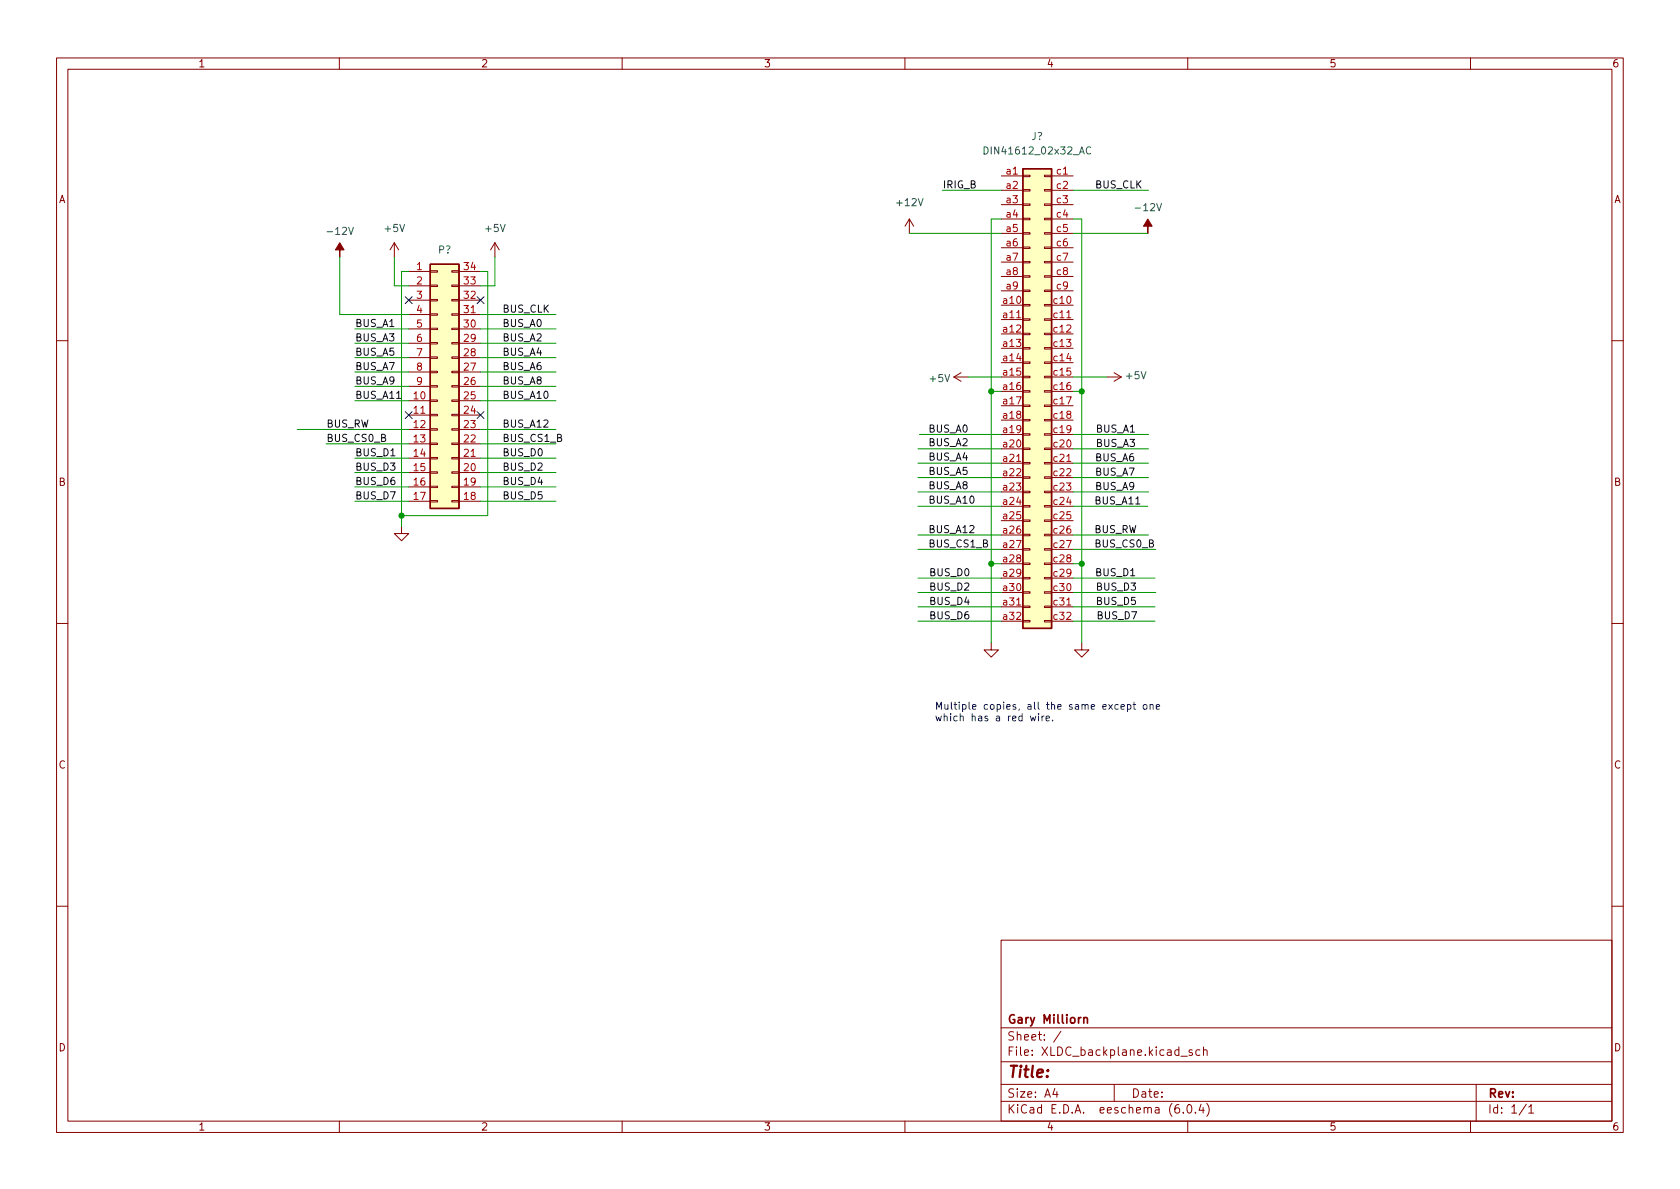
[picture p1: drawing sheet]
<svg xmlns="http://www.w3.org/2000/svg" width="297mm" height="210mm" viewBox="0 0 297 210" stroke-linecap="round" stroke-linejoin="round" font-family="sans-serif">
<g fill="none" stroke="#840000" stroke-width=".18">
<path d="M10 10.2h277v190.1h-277zM12 12.2h273v186.1h-273zM60 10.2v2M110 10.2v2M160 10.2v2M210 10.2v2M260 10.2v2M160.8 38.7l-.8 1.3M160.8 38.7v2.6M160.8 38.7l.7 1.3M177 31.1h3.8M177 33.6h3.8"/>
<path d="M177 36.2h3.8M177 38.7h3.8M180.8 38.6h1.3v.3h-1.3zM180.8 36.1h1.3v.2h-1.3zM180.8 33.5h1.3v.3h-1.3zM180.8 31h1.3v.2h-1.3zM184.7 38.6h1.2v.3h-1.2zM184.7 36.1h1.2v.2h-1.2zM184.7 33.5h1.2v.3h-1.2zM184.7 31h1.2v.2h-1.2zM185.9 31.1h3.8M185.9 33.6h3.8"/>
<path d="M185.9 36.2h3.8M185.9 38.7h3.8M69.7 42.9l-.7 1.3M69.7 42.9v2.6M69.7 42.9l.8 1.3M72.3 48h3.8M72.3 50.5h3.8M72.3 53.1h3.8M72.3 58.2h3.8M72.3 55.6h3.8M76.1 58h1.2v.3h-1.2zM76.1 55.5h1.2v.2h-1.2z"/>
<path d="M76.1 53h1.2v.2h-1.2zM76.1 50.4h1.2v.3h-1.2zM76.1 47.9h1.2v.2h-1.2zM79.9 58h1.3v.3h-1.3zM79.9 55.5h1.3v.2h-1.3zM79.9 53h1.3v.2h-1.3zM79.9 50.4h1.3v.3h-1.3zM79.9 47.9h1.3v.2h-1.3zM81.2 48h3.8M81.2 50.5h3.8M81.2 53.1h3.8M81.2 58.2h3.8"/>
<path d="M81.2 55.6h3.8M87.5 42.9l-.8 1.3M87.5 42.9v2.6M87.5 42.9l.8 1.3M177 54h3.8M177 56.5h3.8M177 59h3.8M177 41.3h3.8M177 43.8h3.8M177 46.3h3.8M177 48.9h3.8M177 51.4h3.8"/>
<path d="M180.8 58.9h1.3v.3h-1.3zM180.8 56.4h1.3v.2h-1.3zM180.8 53.8h1.3v.3h-1.3zM180.8 51.3h1.3v.3h-1.3zM180.8 48.8h1.3v.2h-1.3zM180.8 46.2h1.3v.3h-1.3zM180.8 43.7h1.3v.2h-1.3zM180.8 41.1h1.3v.3h-1.3zM184.7 58.9h1.2v.3h-1.2zM184.7 56.4h1.2v.2h-1.2zM184.7 53.8h1.2v.3h-1.2zM184.7 51.3h1.2v.3h-1.2z"/>
<path d="M184.7 48.8h1.2v.2h-1.2zM184.7 46.2h1.2v.3h-1.2zM184.7 43.7h1.2v.2h-1.2zM184.7 41.1h1.2v.3h-1.2zM185.9 54h3.8M185.9 56.5h3.8M185.9 59h3.8M185.9 41.3h3.8M185.9 43.8h3.8M185.9 46.3h3.8M185.9 48.9h3.8M185.9 51.4h3.8"/>
<path d="M10 60.2h2M72.3 70.9h3.8M72.3 73.4h3.8M72.3 75.9h3.8M72.3 78.5h3.8M72.3 68.3h3.8M72.3 65.8h3.8M72.3 63.2h3.8M72.3 60.7h3.8M76.1 78.4h1.2v.2h-1.2zM76.1 75.8h1.2v.3h-1.2zM76.1 73.3h1.2v.2h-1.2z"/>
<path d="M76.1 70.7h1.2v.3h-1.2zM76.1 68.2h1.2v.2h-1.2zM76.1 65.7h1.2v.2h-1.2zM76.1 63.1h1.2v.3h-1.2zM76.1 60.6h1.2v.2h-1.2zM79.9 78.4h1.3v.2h-1.3zM79.9 75.8h1.3v.3h-1.3zM79.9 73.3h1.3v.2h-1.3zM79.9 70.7h1.3v.3h-1.3zM79.9 68.2h1.3v.2h-1.3zM79.9 65.7h1.3v.2h-1.3zM79.9 63.1h1.3v.3h-1.3z"/>
<path d="M79.9 60.6h1.3v.2h-1.3zM81.2 70.9h3.8M81.2 73.4h3.8M81.2 75.9h3.8M81.2 78.5h3.8M81.2 68.3h3.8M81.2 65.8h3.8M81.2 63.2h3.8M81.2 60.7h3.8M168.7 66.7h2.5M168.7 66.7l1.2 .7M169.9 65.9l-1.2 .8"/>
<path d="M177 61.6h3.8M177 64.1h3.8M177 66.7h3.8M177 69.2h3.8M177 71.7h3.8M177 74.3h3.8M177 76.8h3.8M177 79.4h3.8M180.8 79.2h1.3v.3h-1.3zM180.8 76.7h1.3v.3h-1.3zM180.8 74.2h1.3v.2h-1.3zM180.8 71.6h1.3v.3h-1.3z"/>
<path d="M180.8 69.1h1.3v.2h-1.3zM180.8 66.5h1.3v.3h-1.3zM180.8 64h1.3v.3h-1.3zM180.8 61.5h1.3v.2h-1.3zM184.7 79.2h1.2v.3h-1.2zM184.7 76.7h1.2v.3h-1.2zM184.7 74.2h1.2v.2h-1.2zM184.7 71.6h1.2v.3h-1.2zM184.7 69.1h1.2v.2h-1.2zM184.7 66.5h1.2v.3h-1.2zM184.7 64h1.2v.3h-1.2zM184.7 61.5h1.2v.2h-1.2z"/>
<path d="M185.9 61.6h3.8M185.9 64.1h3.8M185.9 66.7h3.8M185.9 69.2h3.8M185.9 71.7h3.8M185.9 74.3h3.8M185.9 76.8h3.8M185.9 79.4h3.8M195.7 66.7h2.5M197 65.9l1.2 .8M198.2 66.7l-1.2 .7M285 60.2h2"/>
<path d="M71 93.1v1.3h1.3l-1.3 1.2-1.3-1.2h1.3M72.3 81h3.8M72.3 83.6h3.8M72.3 86.1h3.8M72.3 88.6h3.8M76.1 88.5h1.2v.3h-1.2zM76.1 86h1.2v.2h-1.2zM76.1 83.4h1.2v.3h-1.2zM76.1 80.9h1.2v.2h-1.2zM79.9 88.5h1.3v.3h-1.3zM79.9 86h1.3v.2h-1.3zM79.9 83.4h1.3v.3h-1.3z"/>
<path d="M79.9 80.9h1.3v.2h-1.3zM81.2 81h3.8M81.2 83.6h3.8M81.2 86.1h3.8M81.2 88.6h3.8M177 81.9h3.8M177 84.4h3.8M177 87h3.8M177 89.5h3.8M177 92.1h3.8M177 94.6h3.8M177 97.1h3.8"/>
<path d="M177 99.7h3.8M180.8 99.6h1.3v.2h-1.3zM180.8 97h1.3v.3h-1.3zM180.8 94.5h1.3v.2h-1.3zM180.8 91.9h1.3v.3h-1.3zM180.8 89.4h1.3v.3h-1.3zM180.8 86.9h1.3v.2h-1.3zM180.8 84.3h1.3v.3h-1.3zM180.8 81.8h1.3v.2h-1.3zM184.7 99.6h1.2v.2h-1.2zM184.7 97h1.2v.3h-1.2zM184.7 94.5h1.2v.2h-1.2z"/>
<path d="M184.7 91.9h1.2v.3h-1.2zM184.7 89.4h1.2v.3h-1.2zM184.7 86.9h1.2v.2h-1.2zM184.7 84.3h1.2v.3h-1.2zM184.7 81.8h1.2v.2h-1.2zM185.9 81.9h3.8M185.9 84.4h3.8M185.9 87h3.8M185.9 89.5h3.8M185.9 92.1h3.8M185.9 94.6h3.8M185.9 97.1h3.8"/>
<path d="M185.9 99.7h3.8M10 110.2h2M175.3 113.7v1.2h1.2l-1.2 1.3-1.3-1.3h1.3M177 102.2h3.8M177 104.8h3.8M177 107.3h3.8M177 109.8h3.8M180.8 109.7h1.3v.3h-1.3zM180.8 107.2h1.3v.2h-1.3zM180.8 104.6h1.3v.3h-1.3zM180.8 102.1h1.3v.3h-1.3zM184.7 109.7h1.2v.3h-1.2z"/>
<path d="M184.7 107.2h1.2v.2h-1.2zM184.7 104.6h1.2v.3h-1.2zM184.7 102.1h1.2v.3h-1.2zM185.9 102.2h3.8M185.9 104.8h3.8M185.9 107.3h3.8M185.9 109.8h3.8M191.3 113.7v1.2h1.2l-1.2 1.3-1.3-1.3h1.3M285 110.2h2M10 160.2h2M177 166.3h108v32h-108zM285 160.2h2"/>
<path d="M60 198.3v2M110 198.3v2M160 198.3v2M177 194.8h108M177 191.8h108M177 187.8h108M177 181.8h108M186.5 192.5l-.4 1h1M186.9 193v1M187.6 182.4l-1.3 1.9M197 191.8v3M208.4 195.3a.59 .59 0 0 0-.7 .7v.5l.2 .3h.4l.2-.1 .1-.5-.2-.2-.4-.1-.3 .3"/>
<path d="M208.8 186.8h1.1M209.2 196.7v.1M210 198.3v2M210.1 195.4l.1-.1a.81 .81 0 0 1 .6 .7 .81 .81 0 0 1-.3 .8h-.1a.81 .81 0 0 1-.6-.6 .81 .81 0 0 1 .3-.8zM210.8 185.7l-.4-.1-.2 .2 .1 .3 .5 .1v.4h-.6M211.4 196.7v.1M212.1 185.7l-.4-.1-.3 .3v.4l.2 .3h.5M212.4 195.3l-.4 1h.9M212.7 195.8v1M212.8 185.8l.2-.2 .4 .1v.9M212.8 185.1v1.5M213.4 195.1a1.72 1.72 0 0 1 0 2.3"/>
<path d="M260 198.3v2M261 191.8v6.5M269.9 195.3l-1.3 1.9M270.3 195.8l.4-.5v1.5M270.3 196.8h.9"/>
</g>
<path d="M191.6 179.9v1M191.6 180.1l.2-.2 .4 .1 .1 .9" fill="none" stroke="#840000" stroke-width=".3"/>
<g fill="#ffffc2" stroke="#ffffc2" stroke-width=".18">
<path d="M76.1 46.7h5.1v43.2h-5.1z"/>
<path d="M180.8 29.8h5.1v81.3h-5.1z"/>
</g>
<path d="M180.8 29.8h5.1v81.3h-5.1zM76.1 46.7h5.1v43.2h-5.1z" fill="none" stroke="#840000" stroke-width=".25"/>
<g fill="#840000" stroke="#840000" stroke-width=".18">
<path d="M202.9 38.7l.8 1.3h-.8v1.3v-1.3h-.7z"/>
<path d="M60.1 42.9l.7 1.3h-.7v1.3v-1.3h-.8z"/>
</g>
<path d="M174 26a.64 .64 0 0 1 .7 .6 .64 .64 0 0 1-.7 .6zM192.9 26.1a.6 .6 0 0 0-.9 .4 .6 .6 0 0 0 .6 .7l.3-.1" fill="none" stroke="#006464" stroke-width=".18"/>
<path d="M70.1 70.5h.8M200.8 89.1h.7" fill="none" stroke="#0f0f0f" stroke-width=".18"/>
<g fill="none" stroke="#0000c2" stroke-width=".18">
<path d="M182.2 126.6l.2 .9 .3-.6 .2 .6 .2-.9M183.6 126.6v.9M184.2 126.6v.9M184.6 126.6l-.4 .3M185 127.1l.6-.2-.1-.2-.4-.1-.1 .2v.6h.5M186.1 127.4v.1M197.7 124.6h-.3l-.3 .2 .1 .6h.5M198.2 125l.6-.1-.1-.3h-.3l-.2 .2 .1 .6h.4M199.4 124.6h.3l.3 .2-.2 .6h-.4M199.4 124.6v1.3M200.3 124.6h.5M200.5 124.2v1l.3 .2"/>
<path d="M202.3 124.6h.3l.2 .2v.4l-.2 .2h-.3l-.2-.2zM203.3 124.7l.2-.1h.3l.1 .8M203.3 124.6v.8M204.4 125l.6-.1v-.3h-.4l-.2 .2 .1 .6h.5"/>
</g>
<g fill="none" stroke="#009600" stroke-width=".18">
<path d="M166.6 33.6h10.4M177 38.7h-1.7v75M189.7 33.6h13.4M189.7 38.7h1.6v75M60.1 45.5v10.1h12.2M62.7 58.2h9.6M69.7 45.5v5h2.6M72.3 48h-1.3v45.1M85 48h1.2v43.2h-15.2M85 55.6h13.3M85 58.2h13.3M87.5 45.5v5h-2.5"/>
<path d="M160.8 41.3h16.2M189.7 41.3h13.2M52.6 75.9h19.7M57.7 78.5h14.6M62.7 68.3h9.6M62.7 70.9h9.6M62.7 60.7h9.6M62.7 65.8h9.6M62.7 63.2h9.6M85 68.3h13.3M85 70.9h13.3M85 60.7h13.3"/>
<path d="M85 65.8h13.3M85 63.2h13.3M85 75.9h13.3M85 78.5h13.3M162.3 79.4h14.7M162.6 76.8h14.4M171.2 66.7h5.8M175.3 69.2h1.7M189.7 66.7h6M189.7 69.2h1.6M189.7 76.8h13.4M189.7 79.4h13.4"/>
<path d="M62.7 81h9.6M62.7 83.6h9.6M62.7 86.1h9.6M62.7 88.6h9.6M85 81h13.3M85 83.6h13.3M85 86.1h13.3M85 88.6h13.3M162.3 81.9h14.7M162.3 87h14.7M162.3 97.1h14.7M162.3 89.5h14.7"/>
<path d="M162.3 94.6h14.7M162.3 84.4h14.7M175.3 99.7h1.7M189.7 81.9h13.4M189.7 87h13.4M189.7 99.7h1.6M189.7 97.1h14.6M189.7 89.5h13.2M189.7 94.6h13.4M189.7 84.4h13.4M162.3 102.2h14.7M162.3 107.3h14.7"/>
<path d="M162.3 104.8h14.7M162.3 109.8h14.7M189.7 102.2h14.5M189.7 107.3h14.5M189.7 104.8h14.6M189.7 109.8h14.5"/>
</g>
<path d="M71.7 52.5l1.2 1.2M72.9 52.5l-1.2 1.2M84.4 52.5l1.2 1.2M85.6 52.5l-1.2 1.2M71.7 72.8l1.2 1.2M72.9 72.8l-1.2 1.2M84.4 72.8l1.2 1.2M85.6 72.8l-1.2 1.2" fill="none" stroke="#000084" stroke-width=".18"/>
<g fill="#009600" stroke="#009600" stroke-width=".18">
<circle cx="191.3" cy="99.7" r=".46"/>
<circle cx="71" cy="91.2" r=".46"/>
<circle cx="175.3" cy="69.2" r=".46"/>
<circle cx="191.3" cy="69.2" r=".46"/>
<circle cx="175.3" cy="99.7" r=".46"/>
</g>
<text font-size="2.8" fill="#840000" x="178" y="190.6">Title:</text>
<g font-size="2.1" fill="#840000">
<text x="178" y="184">Sheet: /</text>
<text x="178" y="181">Gary Milliorn</text>
<text x="178" y="186.7">File: XLDC_backplane.kicad_sch</text>
<text x="178" y="196.9">KiCad E.D.A. eeschema (6.0.4)</text>
<text x="178" y="194.1">Size: A4</text>
<text x="200" y="194.1">Date:</text>
<text x="263" y="194.1">Rev:</text>
<text x="263" y="196.9">Id: 1/1</text>
</g>
<g font-size="1.8" fill="#840000">
<text x="35" y="11.9">1</text>
<text x="85" y="11.9">2</text>
<text x="135" y="11.9">3</text>
<text x="185" y="11.9">4</text>
<text x="235" y="11.9">5</text>
<text x="285" y="11.9">6</text>
<text x="10.3" y="35.9">A</text>
<text x="285.3" y="35.9">A</text>
<text x="10.3" y="85.9">B</text>
<text x="285.3" y="85.9">B</text>
<text x="10.3" y="135.9">C</text>
<text x="285.3" y="135.9">C</text>
<text x="10.3" y="185.9">D</text>
<text x="285.3" y="185.9">D</text>
<text x="35" y="199.9">1</text>
<text x="85" y="199.9">2</text>
<text x="135" y="199.9">3</text>
<text x="185" y="199.9">4</text>
<text x="235" y="199.9">5</text>
<text x="285" y="199.9">6</text>
</g>
<g font-size="1.8" fill="#006464">
<text x="174.7" y="27.3">DIN41612_02x32_AC</text>
<text x="182.4" y="24.8">J?</text>
<text x="58.2" y="41.5">-12V</text>
<text x="68.1" y="41">+5V</text>
<text x="85.9" y="41">+5V</text>
<text x="158.7" y="36.4">+12V</text>
<text x="201.1" y="37.3">-12V</text>
<text x="77.5" y="44.8">P?</text>
<text x="164.5" y="67.6">+5V</text>
<text x="199.2" y="67.1">+5V</text>
</g>
<g font-size="1.8" fill="#0f0f0f">
<text x="166.6" y="33.3">IRIG_B</text>
<text x="193.5" y="33.3">BUS_CLK</text>
<text x="62.7" y="57.8">BUS_A1</text>
<text x="88.8" y="57.8">BUS_A0</text>
<text x="88.8" y="55.3">BUS_CLK</text>
<text x="62.7" y="65.4">BUS_A7</text>
<text x="62.7" y="62.9">BUS_A5</text>
<text x="62.7" y="60.4">BUS_A3</text>
<text x="88.8" y="60.4">BUS_A2</text>
<text x="88.8" y="62.9">BUS_A4</text>
<text x="88.8" y="65.4">BUS_A6</text>
<text x="62.7" y="68">BUS_A9</text>
<text x="62.7" y="70.5">BUS_A11</text>
<text x="88.8" y="68">BUS_A8</text>
<text x="88.8" y="70.5">BUS_A10</text>
<text x="57.7" y="75.6">BUS_RW</text>
<text x="88.8" y="75.6">BUS_A12</text>
<text x="164.1" y="76.5">BUS_A0</text>
<text x="193.7" y="76.5">BUS_A1</text>
<text x="57.7" y="78.1">BUS_CS0_B</text>
<text x="62.7" y="83.2">BUS_D3</text>
<text x="62.7" y="80.7">BUS_D1</text>
<text x="88.8" y="83.2">BUS_D2</text>
<text x="88.8" y="78.1">BUS_CS1_B</text>
<text x="88.8" y="80.7">BUS_D0</text>
<text x="164.1" y="81.4">BUS_A4</text>
<text x="164.1" y="78.9">BUS_A2</text>
<text x="164.1" y="84">BUS_A5</text>
<text x="193.5" y="81.6">BUS_A6</text>
<text x="193.7" y="79">BUS_A3</text>
<text x="62.7" y="85.8">BUS_D6</text>
<text x="62.7" y="88.3">BUS_D7</text>
<text x="88.8" y="85.8">BUS_D4</text>
<text x="88.8" y="88.3">BUS_D5</text>
<text x="164.1" y="86.5">BUS_A8</text>
<text x="164.1" y="89.1">BUS_A10</text>
<text x="193.4" y="89.2">BUS_A11</text>
<text x="193.5" y="86.6">BUS_A9</text>
<text x="193.5" y="84.1">BUS_A7</text>
<text x="164.1" y="94.3">BUS_A12</text>
<text x="193.4" y="94.3">BUS_RW</text>
<text x="164.1" y="96.8">BUS_CS1_B</text>
<text x="164.2" y="101.9">BUS_D0</text>
<text x="193.4" y="96.8">BUS_CS0_B</text>
<text x="193.5" y="101.9">BUS_D1</text>
<text x="164.2" y="104.4">BUS_D2</text>
<text x="164.2" y="107">BUS_D4</text>
<text x="193.7" y="107">BUS_D5</text>
<text x="193.7" y="104.4">BUS_D3</text>
<text x="164.2" y="109.5">BUS_D6</text>
<text x="193.8" y="109.5">BUS_D7</text>
</g>
<g font-size="1.8" fill="#a90000">
<text x="178" y="30.9">a1</text>
<text x="178" y="33.4">a2</text>
<text x="178" y="35.9">a3</text>
<text x="186.8" y="30.9">c1</text>
<text x="186.8" y="33.4">c2</text>
<text x="186.8" y="35.9">c3</text>
<text x="178" y="38.5">a4</text>
<text x="178" y="41">a5</text>
<text x="186.8" y="38.5">c4</text>
<text x="186.8" y="41">c5</text>
<text x="73.7" y="47.7">1</text>
<text x="82.1" y="47.7">34</text>
<text x="178" y="43.6">a6</text>
<text x="178" y="46.1">a7</text>
<text x="186.8" y="43.6">c6</text>
<text x="186.8" y="46.1">c7</text>
<text x="73.7" y="50.3">2</text>
<text x="73.7" y="52.8">3</text>
<text x="82.1" y="52.8">32</text>
<text x="82.1" y="50.3">33</text>
<text x="177.5" y="53.7">a10</text>
<text x="178" y="48.6">a8</text>
<text x="178" y="51.2">a9</text>
<text x="186.4" y="53.7">c10</text>
<text x="186.8" y="48.6">c8</text>
<text x="186.8" y="51.2">c9</text>
<text x="73.7" y="55.4">4</text>
<text x="73.7" y="57.9">5</text>
<text x="82.1" y="57.9">30</text>
<text x="82.1" y="55.4">31</text>
<text x="177.5" y="56.3">a11</text>
<text x="177.5" y="58.8">a12</text>
<text x="186.4" y="56.3">c11</text>
<text x="186.4" y="58.8">c12</text>
<text x="73.7" y="60.4">6</text>
<text x="73.7" y="63">7</text>
<text x="73.7" y="65.5">8</text>
<text x="82.1" y="65.5">27</text>
<text x="82.1" y="63">28</text>
<text x="82.1" y="60.4">29</text>
<text x="177.5" y="61.3">a13</text>
<text x="177.5" y="63.9">a14</text>
<text x="186.4" y="61.3">c13</text>
<text x="186.4" y="63.9">c14</text>
<text x="73.2" y="70.6">10</text>
<text x="73.7" y="68.1">9</text>
<text x="82.1" y="70.6">25</text>
<text x="82.1" y="68.1">26</text>
<text x="177.5" y="66.4">a15</text>
<text x="177.5" y="69">a16</text>
<text x="177.5" y="71.5">a17</text>
<text x="186.4" y="66.4">c15</text>
<text x="186.4" y="69">c16</text>
<text x="186.4" y="71.5">c17</text>
<text x="73.2" y="73.1">11</text>
<text x="73.2" y="75.7">12</text>
<text x="82.1" y="75.7">23</text>
<text x="82.1" y="73.1">24</text>
<text x="177.5" y="74">a18</text>
<text x="177.5" y="76.6">a19</text>
<text x="186.4" y="74">c18</text>
<text x="186.4" y="76.6">c19</text>
<text x="73.2" y="78.2">13</text>
<text x="73.2" y="80.8">14</text>
<text x="73.2" y="83.3">15</text>
<text x="82.1" y="83.3">20</text>
<text x="82.1" y="80.8">21</text>
<text x="82.1" y="78.2">22</text>
<text x="177.5" y="79.1">a20</text>
<text x="177.5" y="81.7">a21</text>
<text x="186.4" y="79.1">c20</text>
<text x="186.4" y="81.7">c21</text>
<text x="73.2" y="85.8">16</text>
<text x="73.2" y="88.4">17</text>
<text x="82.1" y="88.4">18</text>
<text x="82.1" y="85.8">19</text>
<text x="177.5" y="84.2">a22</text>
<text x="177.5" y="86.7">a23</text>
<text x="177.5" y="89.3">a24</text>
<text x="186.4" y="84.2">c22</text>
<text x="186.4" y="86.7">c23</text>
<text x="186.4" y="89.3">c24</text>
<text x="177.5" y="91.8">a25</text>
<text x="177.5" y="94.4">a26</text>
<text x="186.4" y="91.8">c25</text>
<text x="186.4" y="94.4">c26</text>
<text x="177.5" y="96.9">a27</text>
<text x="177.5" y="99.4">a28</text>
<text x="177.5" y="102">a29</text>
<text x="186.4" y="96.9">c27</text>
<text x="186.4" y="99.4">c28</text>
<text x="186.4" y="102">c29</text>
<text x="177.5" y="104.5">a30</text>
<text x="177.5" y="107.1">a31</text>
<text x="186.4" y="104.5">c30</text>
<text x="186.4" y="107.1">c31</text>
<text x="177.5" y="109.6">a32</text>
<text x="186.4" y="109.6">c32</text>
</g>
<g font-size="1.8" fill="#0000c2">
<text x="165.2" y="125.5">Multiple copies, all the same except one</text>
<text x="165.2" y="127.5">which has a red wire.</text>
</g>
</svg>
